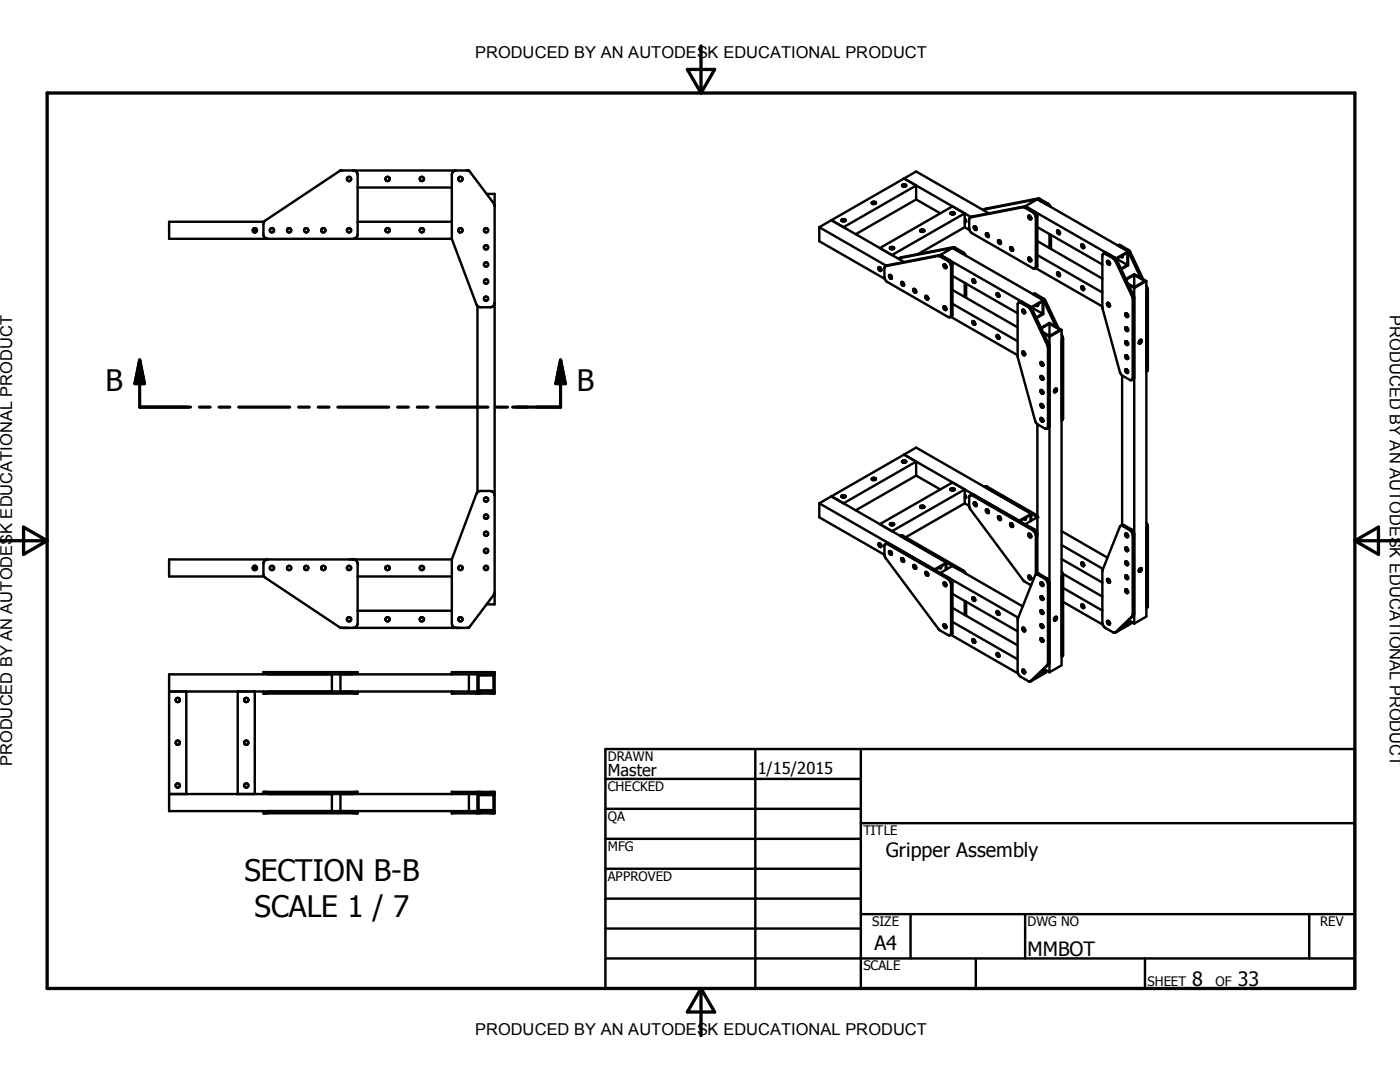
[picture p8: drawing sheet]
<svg xmlns="http://www.w3.org/2000/svg" width="279mm" height="216mm" viewBox="0 0 279 216" stroke-linecap="round" stroke-linejoin="round" font-family="sans-serif">
<g fill="none" stroke="#000" stroke-width=".48">
<path d="M67.9 34h25.7v.1M67.9 34h.1M68 34l-15.2 10.1-.2 .6v2.3l.3 .5 .5 .2M70.7 34l.5 .3 .2 .6v11.9l-.4 .7-.5 .2M71.4 37.4h18.8M90.8 34l-.5 .3-.1 .6v12.8M93.4 34l.4 .3 4.7 6.3 .2 .5M97.1 38.7h1.6v81.9h-1.6M180 36.9a.44 .44 0 0 1 .5-.2 .44 .44 0 0 1 .3 .4l-.6 .1zM180 37.1l.3-.2 .5 .2M180.4 35.6l2.4-1.4 14.5 8.4M180.4 35.6l13.4 7.7"/>
<path d="M180.4 35.6l-14.5 8.3M180.4 35.6l2.4 1.4M180.6 36.9v.3M182.8 37v2.8M182.8 39.8l4.9 2.8M182.8 39.8l-12 6.9M182.8 37l-14.5 8.3-2.4-1.4M207 39.8l-10.7 2.1M207.2 39.9l1.6 .9M50.6 45.6v.7M50.8 45.5a.43 .43 0 0 0-.4 .5 .43 .43 0 0 0 .4 .4M50.8 45.5a.43 .43 0 0 1 .5 .5 .43 .43 0 0 1-.5 .4"/>
<path d="M50.8 45.5v.9M52.7 44.2h-18.9v3.5h56.4M71.4 44.2h18.8M90.2 47.7l5.1 13.4M163.5 45.3v2.8l13.1 7.5M163.5 45.3l13.4 7.7M165.9 43.9l14.5 8.4M165.9 43.9l-2.4 1.4M168 43.8a.43 .43 0 0 1 .4-.1 .43 .43 0 0 1 .3 .3 .42 .42 0 0 1-.4 .2 .42 .42 0 0 1-.3-.4zM168 44l.3-.1 .4 .1M174 40.6l.3-.2 .5 .2M174 40.4a.43 .43 0 0 1 .5-.2 .43 .43 0 0 1 .3 .4 .43 .43 0 0 1-.5 .1 .43 .43 0 0 1-.3-.3z"/>
<path d="M175.5 53.3l.1 .5 .3 .2M175.5 53.3l.3 .2 .1 .5M175.5 53.3a.41 .41 0 0 0-.1 .5 .41 .41 0 0 0 .5 .2M175.6 49.5l14.5-8.3 2.4 1.4-14.5 8.3zM176.6 53.2l10.7-2.1 2 1.1 .3 .3 .2 .6-.1 10.1-.1 .1-.4-.1-12.2-7-.4-.6-.1-.4zM176.7 53.1l.4-.2 10.4-2 2.1 1.1 .5 .8v10l-.5 .5M177.4 54.9a.41 .41 0 0 1 .5 .2 .41 .41 0 0 1-.1 .5l-.4-.3zM177.6 49.6l.1-.3h.4l.3 .2v.1M177.6 49.6l.3 .2 .5-.2M177.6 49.6l.3-.1 .5 .1M177.7 54.9l.3 .5M179.4 51.6h-.1"/>
<path d="M179.9 56.3a.41 .41 0 0 1 .4 .2 .41 .41 0 0 1-.1 .5l-.3-.3zM180.1 56.3l.3 .5M182.3 57.7a.41 .41 0 0 1 .5 .2 .41 .41 0 0 1-.1 .5l-.4-.3zM182.6 57.7l.2 .5M183.7 46.1l.3-.1 .5 .1M183.7 45.9a.44 .44 0 0 1 .4-.1 .44 .44 0 0 1 .3 .3 .42 .42 0 0 1-.4 .2 .42 .42 0 0 1-.3-.4zM184.7 59.1a.41 .41 0 0 1 .5 .2 .41 .41 0 0 1-.1 .5l-.4-.4zM185 59.1l.3 .5M187.7 50.9l2.4-1.4 18.1 10.4M187.7 50.9l18.1 10.4M187.7 50.9h.1M188.4 52.8a.43 .43 0 0 1 .4 .2 .43 .43 0 0 1-.1 .5 .52 .52 0 0 1-.3-.7z"/>
<path d="M188.6 52.8l.3 .5M189.7 42.4a.45 .45 0 0 1 .5-.1 .45 .45 0 0 1 .3 .4 .45 .45 0 0 1-.5 .1 .45 .45 0 0 1-.3-.4zM189.7 42.7l.3-.2 .5 .2M190.1 49.5l-10.7 2.1M190.1 57.9l13 7.4M190.1 55l13 7.5M190.2 42.5v.3M190.3 49.6l1.6 .9M192.5 42.6v2.7M192.5 56.4v2.8M192.5 43.6l.3 .3v.4M192.5 44.1l.3 .1"/>
<path d="M192.5 45.3l1 .6M192.5 45.3l-9.3 5.4M192.7 51l-.5-.7-2-1-10.4 2.1-.4 .2M192.8 44.3h-.3M192.8 56.6v2.8M193.5 43.5l10.8-2.2 1.8 1 .5 .6 .1 .5v9.8l-.1 .3h-.5l-12.2-7-.4-.5-.1-.5zM193.6 43.4l.4-.2 10.5-2 2 1.1 .4 .4 .1 .5v9.8l-.1 .3-.4 .3M194.1 55.7a.4 .4 0 0 1 .5 .3 .4 .4 0 0 1-.2 .5l-.3-.3zM194.2 55.7l.1 .5 .3 .2M194.4 45.2a.41 .41 0 0 1 .4 .2 .41 .41 0 0 1-.1 .5l-.3-.4zM194.6 45.2l.3 .5M196.3 41.9h-.1"/>
<path d="M196.8 46.6h.4l.1 .6a.49 .49 0 0 1-.5-.6zM197.1 46.6l.3 .5M199 58.5l.3 .1 .1 .6M199 58.5a.41 .41 0 0 0 0 .5 .41 .41 0 0 0 .4 .2M199 58.5l.1 .4 .3 .3M199.2 48a.41 .41 0 0 1 .5 .2 .41 .41 0 0 1-.1 .5l-.4-.4zM199.5 48l.3 .5M201.6 49.4a.42 .42 0 0 1 .5 .2 .42 .42 0 0 1-.1 .5l-.4-.4zM201.9 49.4l.3 .5M204.6 41.2h.1M204.6 41.2l18.1 10.4M204.6 41.2l2.4-1.4 18.1 10.4"/>
<path d="M205.2 43.1a.41 .41 0 0 1 .5 .2 .41 .41 0 0 1-.1 .5l-.4-.4zM205.2 51.5a.4 .4 0 0 1 .5 .2 .4 .4 0 0 1-.1 .5l-.4-.4zM205.5 43.1l.3 .5M205.5 51.4l.3 .5M206.2 58.7l.2-.1 .3 .1 1.8 1.1 2.8 5.7M206.4 58.8l1.5 .9M206.7 53.5l13.3 7.7M207 45.3l13 7.5M207 48.1l13 7.5M207 50.9l13 7.5M208.2 59.9v2.8l-1.3 .8M208.2 60l2.5 5.2"/>
<path d="M208.2 59.9l-2.4 1.4M209.4 46.7v2.8M209.7 41.3l-.4-.6-2.1-1.1-10.5 2-.4 .2M209.8 46.9v2.8M211 46a.4 .4 0 0 1 .5 .2 .4 .4 0 0 1-.2 .5l-.3-.2zM211 54.4a.44 .44 0 0 1 .5 .2 .44 .44 0 0 1-.1 .5 .53 .53 0 0 1-.4-.7zM211.1 46v.3l.4 .4M211.1 54.3v.4l.4 .3M215.9 57.1a.4 .4 0 0 1 .4 .3 .4 .4 0 0 1-.2 .5l-.2-.3zM215.9 48.7a.42 .42 0 0 0 0 .6 .42 .42 0 0 0 .5 .1M215.9 48.7l.3 .2 .2 .5M216 48.7l.1 .5 .3 .2"/>
<path d="M216 57.1l.1 .5 .3 .2M220.2 50.7l.3-.1 1.6 1 .4 .3 3.6 7.6v15.9l-.3 .5-1.8-.9-.5-.8-3.4-12.6-.1-10.5zM220.2 50.6l.4-.2 .3 .1 1.5 .9 .4 .4 3.6 7.7M221 52a.45 .45 0 0 1 .5 .3 .45 .45 0 0 1-.2 .5 .56 .56 0 0 1-.3-.8zM221.2 52.1l.3 .5M222.7 51.6v.1M222.9 51.6v.3M222.9 51.7l2.1 1.2M222.9 51.6l2.1-1.2v2.5M223.1 49l.2-.1h.3l1.7 1 .2 .3 2.7 5.5M223.3 49.1l1.6 .9M223.8 51.1l.3 .2"/>
<path d="M224.1 51l-.1 .3-.3-.1M224.7 55.7l1.7-1 2.4 1.4M225 52.9l-1.3 .7M225.1 56.6l1.3 .7M225.1 50.3l2.5 5.1M225.1 50.2v2.8l-1.3 .7M225.1 50.2l-2.4 1.4M225.2 56.8l1.2 .7M226.4 54.9v2.4M226.4 57.5v66.9M226.4 54.9l-1.7 .9M226.4 54.9l2.1 1.2-2.1 1.2"/>
<path d="M228.8 56.1v66.9l-2.4 1.4M228.8 56.1l-2.4 1.4M228.8 57l.3 .9v15.8l-.3 .5M95.3 61.1v37.1M98.7 60.4l-.2 .6-.4 .3h-2.2l-.6-.2M188.4 61.1a.44 .44 0 0 1 .4 .3 .44 .44 0 0 1-.1 .5 .55 .55 0 0 1-.3-.8zM188.6 61.2l.3 .5M189.8 63.2l13.3 7.7M190.1 60.6l13 7.5M194.1 64.1a.44 .44 0 0 1 .5 .2 .44 .44 0 0 1-.1 .5 .53 .53 0 0 1-.4-.7zM194.2 64.1v.3l.4 .4M198.9 66.9a.4 .4 0 0 1 .5 .2 .4 .4 0 0 1-.2 .5l-.3-.3z"/>
<path d="M199 66.8l.1 .5 .3 .2M203.2 60.4h.5l1.9 1.3 3.5 7.3v16.1l-.2 .5h-.2l-1.6-.9-.4-.6-3.6-12.7v-10.6zM203.3 60.4l.4-.2h.3l1.9 1.3 3.5 7.7M204.1 61.8a.41 .41 0 0 1 .4 .3 .41 .41 0 0 1-.1 .5l-.3-.3zM204.1 70.2a.41 .41 0 0 1 .4 .2 .41 .41 0 0 1-.1 .5l-.3-.2zM204.3 61.8l.3 .5M204.3 70.2l.3 .5M205.8 61.3v.1M206 61.4l2.1 1.2M206 61.4l2.1-1.2v2.4M206 61.4v.2M206.8 60.9l.3 .2 .1-.1"/>
<path d="M206.9 60.8l.3 .2M207.2 60.7v.3M207.7 72.3a.49 .49 0 0 1 .5 .6 .46 .46 0 0 1-.5-.1 .46 .46 0 0 1 0-.5zM207.7 75.1a.4 .4 0 0 1 .4 .2 .4 .4 0 0 1-.1 .5l-.3-.4zM207.7 77.9a.41 .41 0 0 1 .4 .2 .41 .41 0 0 1-.1 .5l-.3-.4zM207.8 65.4l1.6-1 2.5 1.4M207.9 75l.3 .6M207.9 77.8l.3 .6M207.9 72.3l.3 .5M208.1 62.6l-1.3 .7M208.2 66.3l1.2 .7M208.3 66.6l1.1 .6"/>
<path d="M209.4 64.6v2.4M209.4 67.2v66.9M209.4 64.6l-1.6 .9M209.4 64.6l2.2 1.2-2.2 1.2M210.5 77.7l.2-.2a.37 .37 0 0 1 .2 .5 .37 .37 0 0 1-.5 .2zM210.8 77.5l-.1 .4-.3 .3M211.9 65.8v67l-2.5 1.3M211.9 65.8l-2.5 1.4M211.9 66.7l.3 .9v15.8l-.3 .5M221 60.4a.43 .43 0 0 1 .4 .3 .43 .43 0 0 1-.1 .5 .52 .52 0 0 1-.3-.8zM221.2 60.4l.3 .6M223.9 74.9v29.8"/>
<path d="M224.6 70.9l.4 .1 .1 .5a.37 .37 0 0 1-.4 0 .37 .37 0 0 1-.1-.5zM224.6 62.6a.42 .42 0 0 1 .5 .2 .42 .42 0 0 1-.1 .5l-.4-.4zM224.6 65.3l.4 .1 .1 .5a.4 .4 0 0 1-.5 0 .4 .4 0 0 1 0-.6zM224.6 68.1l.4 .1 .1 .5a.34 .34 0 0 1-.4 .1 .34 .34 0 0 1-.1-.4zM224.6 73.7a.41 .41 0 0 1 .5 .2 .41 .41 0 0 1-.1 .5l-.4-.3zM224.9 62.5l.2 .6M224.9 65.3l.2 .6M224.9 68.1l.2 .5M224.9 70.9l.2 .5M224.9 73.7l.2 .5M226.4 75.3l-.1 .3-.4 .2M227.5 67.9l.3-.1 .1 .3-.5 .5-.1-.1v-.3z"/>
<path d="M227.7 67.8v.3l-.4 .4M98.7 98.8l-.2-.5-.4-.3h-2.2l-.4 .1-.3 .3-5 13.2M167.9 99.1l.1-.2 .5-.1 .2 .1v.2M167.9 99.1l.3 .2 .5-.2M168 99.1l.3-.1 .4 .1M174 95.7l.3-.2 .5 .2M174 95.5a.43 .43 0 0 1 .5-.2 .43 .43 0 0 1 .3 .4 .43 .43 0 0 1-.5 .1 .43 .43 0 0 1-.3-.3zM180 92a.44 .44 0 0 1 .5-.2 .44 .44 0 0 1 .3 .4 .45 .45 0 0 1-.4 .2 .45 .45 0 0 1-.4-.4zM180 92.2l.3-.2 .5 .2M180.4 90.7l23 13.2 2.4-1.4v1.4M180.4 90.7l2.4-1.4 24.2 13.9-2.4 1.4M180.4 90.7l-16.9 9.7"/>
<path d="M180.4 90.7l2.4 1.4M180.6 92v.3M182.8 92.1v2.8M182.8 92.1l-14.5 8.3-2.4-1.4 25.4 14.6M182.8 94.9l4.9 2.8M182.8 94.9l-12 6.9M189.7 97.7l.3-.1 .5 .1M189.7 97.5a.45 .45 0 0 1 .5-.1 .45 .45 0 0 1 .3 .4 .45 .45 0 0 1-.5 .1 .45 .45 0 0 1-.3-.4zM190.1 96.3l-14.5 8.3 2.4 1.4 14.5-8.3v2.7M190.2 97.6v.3M192.5 98.7a.41 .41 0 0 1 .3 .3 .41 .41 0 0 1-.2 .4h-.1M192.5 99.2l.3 .1"/>
<path d="M193.6 98.8l.6-.2 12.2 7 .5 .6 .1 .5M196.5 97.2l.6-.1 9.9 5.8M207 84.6v29.9M207.7 83.4a.4 .4 0 0 1 .4 .3 .4 .4 0 0 1-.1 .5l-.3-.4zM207.7 80.7a.45 .45 0 0 1 .4 .2 .45 .45 0 0 1 0 .5 .55 .55 0 0 1-.4-.7zM207.9 80.6l.3 .6M207.9 83.4l.3 .6M209.4 85l-.1 .3-.3 .3M50.6 113v.7M50.8 112.9a.43 .43 0 0 0-.4 .4 .43 .43 0 0 0 .4 .5M50.8 112.9a.43 .43 0 0 1 .5 .4 .43 .43 0 0 1-.5 .5M50.8 112.9v.9"/>
<path d="M53.4 111.6l-.5 .2-.3 .5v2.3l.2 .6 14.9 9.9 .5 .2M70.5 111.6l.5 .2 .4 .7v11.9l-.2 .6-.7 .3M71.4 115h18.8M90.2 111.6v12.8l.1 .6 .7 .3M90.2 111.6h-56.4v3.4h18.9M98.7 118.2l-.2 .5-4.7 6.2-.6 .4M163.5 100.4l26.3 15.2 .3 .6v10.1l-.5 .4M163.5 100.4v2.8l13 7.5M175.5 108.4l.1 .5 .3 .2M175.5 108.4l.3 .2 .1 .5M175.5 108.4a.41 .41 0 0 0-.1 .5 .41 .41 0 0 0 .5 .2M176.6 108.6h.5l12.1 6.9 .4 .4 .2 .7v9.8l-.1 .3h-.5l-1.9-1.1-10.6-14.4-.2-.5v-1.8z"/>
<path d="M177.4 108.4h-.3l-.4 .2M177.4 110a.42 .42 0 0 1 .5 .2 .42 .42 0 0 1-.1 .5l-.4-.3zM177.6 104.7l.1-.3h.4l.3 .1v.2M177.6 104.7l.5 .1 .3-.1M177.6 104.7l.3-.2 .5 .2M177.7 110l.3 .5M179.6 106.9h.5l12.3 7 .3 .5M179.9 111.4a.41 .41 0 0 1 .4 .2 .41 .41 0 0 1-.1 .5l-.3-.3zM180.1 111.4l.3 .5M182.3 112.8a.41 .41 0 0 1 .5 .2 .41 .41 0 0 1-.1 .5l-.3-.2zM182.6 112.8l.2 .5M183.7 101.2l.3-.1 .5 .1"/>
<path d="M183.8 100.9a.36 .36 0 0 1 .4-.1 .36 .36 0 0 1 .2 .5 .36 .36 0 0 1-.5 .1 .36 .36 0 0 1-.1-.5zM184.7 114.2a.43 .43 0 0 1 .5 .2 .43 .43 0 0 1-.1 .5l-.4-.4zM185 114.2l.3 .5M186.5 113.6l2.4-1.4v1.4M186.6 113.7l2.1-1.2v1.2M187.4 113.3l.4 .1M187.5 113.2l.3 .1M187.7 114.3l2.4-1.4 14 8.1M187.8 113.1v.3M188.4 116.2a.45 .45 0 0 1 .4 .3 .45 .45 0 0 1-.1 .5 .56 .56 0 0 1-.3-.8zM188.6 116.2l.3 .6M188.9 115l14.3 8.3"/>
<path d="M190.1 118.5l13 7.5M192.5 119.9v2.8M192.5 100.4l.9 .6M192.5 100.4l-11.7 6.8M194.1 119.2a.44 .44 0 0 1 .5 .2 .44 .44 0 0 1-.1 .5 .53 .53 0 0 1-.4-.7zM194.2 119.1v.4l.4 .4M194.4 100.3a.41 .41 0 0 1 .4 .2 .41 .41 0 0 1-.1 .5l-.3-.4zM194.6 100.3l.3 .5M196.8 101.7h.4l.1 .5a.37 .37 0 0 1-.4 .1 .37 .37 0 0 1-.1-.5zM197.1 101.7l.3 .5M199.2 103.1a.41 .41 0 0 1 .5 .2 .41 .41 0 0 1-.1 .5l-.3-.2zM199.5 103l.3 .6"/>
<path d="M201.6 104.4a.41 .41 0 0 1 .5 .3 .41 .41 0 0 1-.1 .5l-.4-.4zM201.9 104.4l.3 .5M203.5 104l2.2-1.2v1.2M204.5 103.5l.2 .1M204.7 103.3v.4l-.4-.1M205.2 106.5a.42 .42 0 0 1 .5 .2 .42 .42 0 0 1-.1 .6l-.4-.4zM205.2 114.9a.41 .41 0 0 1 .5 .2 .41 .41 0 0 1-.1 .5l-.4-.3zM205.5 114.9l.3 .5M205.5 106.5l.3 .5M205.8 105.3l1.2 .7M206.7 114.6l-3.6 9.1v10.4l.2 .6 .4 .3 1.6 1h.3M206.7 114.6h.3l1.5 .9 .5 .5 .1 .6v15.7l-.1 .4-3.4 3.3"/>
<path d="M206.7 114.6l.6-.1 1.7 .9 .3 .5 .1 .5M206.7 114.6v-7.7l-.3-.9-12.4-7.1h-.5l-.1 .3v1.7l.2 .6 10.6 14.2 1.6 1.1M207.7 116.2a.4 .4 0 0 1 .4 .2 .4 .4 0 0 1-.1 .5l-.3-.3zM207.7 119a.4 .4 0 0 1 .5 .2 .4 .4 0 0 1-.2 .5l-.3-.2zM207.9 119l.3 .5M207.9 116.2l.3 .5M211.9 114l.2 .5M211.9 106l9.1 5.3M211.9 108.8l8.2 4.7M211.9 111.6l8.1 4.6M212.1 114.5l.1 16.1-.3 .5M212.1 114.5l7.9 4.5"/>
<path d="M212.2 117.3l7.8 4.5M215.9 112.2a.4 .4 0 0 1 .4 .3 .4 .4 0 0 1-.2 .5l-.2-.3zM216 112.2l.1 .5 .3 .2M221 115.5a.43 .43 0 0 1 .5 .3 .43 .43 0 0 1-.2 .5 .52 .52 0 0 1-.3-.8zM221.2 115.5l.3 .6M223.6 105l.3-.1 1.7 1 .3 .4 .2 .5v16l-3.7 3.5-1.8-1-.4-.4-.2-.5v-10.5zM223.9 104.7h.4l1.5 .9 .3 .4 .3 .7M223.9 104.7l-.3 .2M224.6 106.5a.41 .41 0 0 1 .5 .2 .41 .41 0 0 1-.1 .5l-.4-.3zM224.6 109.3a.41 .41 0 0 1 .5 .2 .41 .41 0 0 1-.1 .5l-.3-.2zM224.6 112.1a.41 .41 0 0 1 .5 .2 .41 .41 0 0 1-.1 .5l-.4-.4zM224.6 114.9a.41 .41 0 0 1 .5 .2 .41 .41 0 0 1-.1 .5l-.4-.4z"/>
<path d="M224.6 117.6a.42 .42 0 0 1 .5 .2 .42 .42 0 0 1-.1 .6l-.4-.4zM224.9 114.8l.2 .6M224.9 106.5l.2 .5M224.9 109.3l.2 .5M224.9 112.1l.2 .5M224.9 117.6l.2 .6M227.3 113.9l.1 .1M227.3 113.7l.2 .2M227.5 113.4h.3l.1 .3-.5 .4-.1-.3zM227.5 113.9l-.2 .1M227.5 113.4l.2 .3M227.7 113.7l-.2 .2"/>
<path d="M227.7 113.3v.4M228.8 104.3l.3 .8v15.8l-.3 .5M33.8 138h64.9M37.2 138v20.4M47.4 138v20.4M50.8 138v20.4M52.6 134.6v-.5h18.8v.5M52.6 138v.4h18.8v-.4M66.2 134.6v3.4M67.9 134.6v3.4M71.4 121.9h18.8M90.2 134.6v-.5h8.5v4.3h-8.5v-.4"/>
<path d="M93.6 125.2v.1l-25.7-.1M93.6 134.6v3.4M95.3 134.6v3.4M95.5 134.8h3v3h-3zM98.7 134.6h-64.9v27.2h64.9M188.4 124.6a.43 .43 0 0 1 .4 .2 .43 .43 0 0 1-.1 .5 .52 .52 0 0 1-.3-.7zM188.6 124.6l.3 .5M189.8 126.7l13.4 7.7M190.1 121.3l13 7.5M190.1 124.1l13 7.5M192.8 120.1v2.8M194.1 127.5a.4 .4 0 0 1 .5 .3 .4 .4 0 0 1-.2 .5l-.3-.4z"/>
<path d="M194.2 127.5l.1 .5 .3 .2M198.9 122a.4 .4 0 0 1 .5 .2 .4 .4 0 0 1-.2 .5l-.3-.3zM198.9 130.3a.44 .44 0 0 1 .5 .3 .44 .44 0 0 1-.1 .5 .53 .53 0 0 1-.4-.8zM199 121.9l.1 .5 .3 .2M199 130.3l.1 .4 .3 .3M204.1 125.3h.3l.2 .5a.39 .39 0 0 1-.5 0 .39 .39 0 0 1 0-.5zM204.1 133.7h.3l.2 .5a.37 .37 0 0 1-.5 0 .37 .37 0 0 1-.1-.4zM204.3 125.3l.3 .5M204.3 133.6l.3 .6M205.8 135.9h.1M205.8 135.8v.1M207.6 134.2l.5 .2"/>
<path d="M207.7 121.8a.4 .4 0 0 1 .4 .2 .4 .4 0 0 1-.1 .5l-.3-.4zM207.7 124.6a.42 .42 0 0 1 .4 .2 .42 .42 0 0 1-.1 .5l-.3-.4zM207.7 127.4a.49 .49 0 0 1 .5 .6 .46 .46 0 0 1-.5-.1 .46 .46 0 0 1 0-.5zM207.9 124.6l.3 .5M207.9 127.3l.3 .6M207.9 121.8l.3 .5M208.1 133.7v.7M208.1 134.4l-1.8 1.1M208.2 133.6v.9l-2.4 1.4M208.3 133.5l1.1 .6M208.9 133.8l-.7 .6M209 133.9l-.6 .5"/>
<path d="M209.4 132.2l-.1 .3-3.7 3.5M210.3 123.7h.1M210.4 123.4l.2 .3M210.5 123.7l-.1 .1M210.5 123.2l.2-.1a.37 .37 0 0 1 .2 .5 .37 .37 0 0 1-.5 .1zM210.6 123.2l.1 .2M210.8 123.1l-.1 .3-.2 .3M212.2 120.1l7.9 4.6M215.9 120.6a.44 .44 0 0 1 .4 .3 .44 .44 0 0 1-.1 .5 .53 .53 0 0 1-.3-.8zM216 120.6v.3l.4 .4M221 123.9a.4 .4 0 0 1 .5 .2 .4 .4 0 0 1-.2 .6l-.3-.3zM221.2 123.9l.3 .5"/>
<path d="M222.7 126.2h.1M222.7 126.1v.1M224.5 124.4l.5 .3M225 124v.7M225 124.7l-1.8 1M225.1 123.8v1l-2.4 1.4M225.2 123.8l1.2 .6M225.8 124.1l-.7 .6M225.9 124.2l-.6 .5M226.4 122.4l-.2 .4-3.7 3.4M33.8 158.4h64.9M52.6 158.4v-.4h18.8v.4"/>
<path d="M66.2 158.4v3.4M67.9 158.4v3.4M90.2 158.4v-.4h8.5v4.3h-8.5v-.5M93.6 158.4v3.4M95.3 158.4v3.4M95.5 158.6h3v3h-3zM120.8 155.4h51M120.8 149.5h149.6v47.7h-149.6zM150.7 149.5v47.7M171.8 149.5v47.7M52.6 161.8v.5h18.8v-.5M120.8 161.4h51"/>
<path d="M120.8 167.4h51M120.8 173.3h51M120.8 179.3h51M171.8 164.3h98.6M120.8 185.3h51M120.8 191.2h149.6M171.8 182.4h98.6M181.7 182.4v8.8M194.7 191.2v6M204.6 182.4v8.8M228.5 191.2v6M261.3 182.4v8.8"/>
<circle cx="69.7" cy="35.7" r=".43"/>
<circle cx="77.4" cy="35.7" r=".42"/>
<circle cx="84.2" cy="35.7" r=".43"/>
<circle cx="91.9" cy="35.7" r=".43"/>
<circle cx="54.3" cy="46" r=".43"/>
<circle cx="57.7" cy="45.9" r=".44"/>
<circle cx="61.1" cy="46" r=".43"/>
<circle cx="64.5" cy="45.9" r=".44"/>
<circle cx="69.7" cy="46" r=".43"/>
<circle cx="77.4" cy="45.9" r=".42"/>
<circle cx="84.2" cy="45.9" r=".43"/>
<circle cx="91.9" cy="46" r=".43"/>
<circle cx="97" cy="52.8" r=".42"/>
<circle cx="97" cy="46" r=".43"/>
<circle cx="97" cy="56.2" r=".43"/>
<circle cx="97" cy="49.4" r=".43"/>
<circle cx="97" cy="59.6" r=".42"/>
<circle cx="97" cy="99.7" r=".42"/>
<circle cx="54.3" cy="113.3" r=".44"/>
<circle cx="57.7" cy="113.3" r=".43"/>
<circle cx="61.1" cy="113.3" r=".43"/>
<circle cx="64.5" cy="113.3" r=".44"/>
<circle cx="69.7" cy="113.3" r=".43"/>
<circle cx="77.4" cy="113.3" r=".43"/>
<circle cx="84.2" cy="113.3" r=".43"/>
<circle cx="91.9" cy="113.3" r=".43"/>
<circle cx="97" cy="103.1" r=".43"/>
<circle cx="97" cy="113.3" r=".43"/>
<circle cx="97" cy="106.5" r=".43"/>
<circle cx="97" cy="109.9" r=".43"/>
<circle cx="35.5" cy="139.7" r=".42"/>
<circle cx="49.1" cy="139.7" r=".43"/>
<circle cx="69.7" cy="123.6" r=".43"/>
<circle cx="77.4" cy="123.6" r=".43"/>
<circle cx="84.2" cy="123.6" r=".43"/>
<circle cx="91.9" cy="123.6" r=".43"/>
<circle cx="35.5" cy="148.2" r=".42"/>
<circle cx="35.5" cy="156.7" r=".43"/>
<circle cx="49.1" cy="148.2" r=".43"/>
<circle cx="49.1" cy="156.7" r=".43"/>
</g>
<g fill="#000">
<circle cx="207" cy="103.2" r=".24"/>
<circle cx="52.6" cy="134.1" r=".24"/>
<circle cx="52.6" cy="138.4" r=".24"/>
<circle cx="90.2" cy="134.1" r=".24"/>
<circle cx="90.2" cy="138.4" r=".24"/>
<circle cx="52.6" cy="158" r=".24"/>
<circle cx="90.2" cy="158" r=".24"/>
<circle cx="52.6" cy="162.3" r=".24"/>
<circle cx="90.2" cy="162.3" r=".24"/>
</g>
<g fill="none" stroke="#000" stroke-width=".33">
<path d="M207.2 39.6l-.3 .2M207.5 39.7l-.3 .2M177.1 52.9l-.3 .2M179.8 51.4l-.3 .1M187.5 50.9l-.3 .2M187.9 51l-.3 .2M189.5 51.9l-.3 .2M190.1 53l-.3 .1M190.2 49.3l-.2 .2M190.6 49.4l-.3 .2M192.2 50.3l-.3 .2M194 43.2l-.3 .2"/>
<path d="M196.7 41.6l-.3 .2M204.5 41.2l-.3 .2M204.8 41.3l-.3 .1M206.4 42.2l-.3 .1M206.7 58.7l-.3 .1M207 43.2l-.3 .2M207 53l-.3 .2M208.2 59.6l-.3 .1M209.1 40.6l-.3 .2M220.9 50.5l-.3 .2M222.4 51.4l-.3 .2M222.9 51.9l-.3 .2"/>
<path d="M223.6 48.9l-.3 .2M225.1 49.8l-.2 .2M225.6 50.4l-.3 .1M226.2 59l-.3 .2M226.4 59.5l-.3 .1M229 57.4l-.2 .1M229.1 57.9l-.3 .2M190.1 62.7l-.3 .2M204 60.2l-.3 .2M205.5 61.1l-.3 .2M206 61.7l-.3 .1M208.7 60.1l-.3 .2"/>
<path d="M209.3 68.7l-.3 .2M209.4 69.2l-.3 .2M212 67.1l-.1 .1M212.2 67.6l-.3 .2M226.4 75.3l-.3 .1M229.1 73.7l-.3 .2M194.3 98.7l-.3 .2M197.1 97.1l-.3 .2M209.4 85l-.3 .1M212.2 83.4l-.3 .2M177.4 108.4l-.3 .2M180.1 106.9l-.3 .1"/>
<path d="M189.5 115.4l-.3 .1M190.1 116.4l-.3 .2M192.2 113.8l-.3 .2M206.4 105.6l-.3 .2M207 106.7l-.3 .2M207.4 114.5l-.3 .2M208.8 115.3l-.3 .2M209.4 116.4l-.3 .2M212.2 114.8l-.3 .2M224.4 104.8l-.4 .2M225.8 105.6l-.4 .2M226.4 106.7l-.3 .1"/>
<path d="M229.1 105.1l-.3 .2M190.1 126.2l-.3 .2M206 135.7l-.3 .2M208.7 134.2l-.3 .2M209.3 132.5l-.3 .2M209.4 132.2l-.3 .1M212 130.9l-.1 .2M212.2 130.6l-.3 .2M222.9 126l-.3 .2M225.6 124.4l-.3 .2M226.2 122.8l-.3 .2M226.4 122.4l-.3 .2"/>
<path d="M229 121.2l-.2 .2M229.1 120.9l-.3 .2"/>
</g>
<path d="M9.4 18.6h261v178.6h-261zM137.2 13.9h5.4l-2.7 4.7zM139.9 9.2v9.4M0 107.9h9.4M4.7 105.2l4.7 2.7-4.7 2.7zM270.4 107.9h9M270.4 107.9l4.7-2.7v5.4zM139.9 197.2v9.4M139.9 197.2l2.7 4.7h-5.4z" fill="none" stroke="#000" stroke-width=".66"/>
<g fill="none" stroke="#000" stroke-width=".64">
<path d="M27.9 71.8v9.4h10.1M27.9 71.8l.9 4.7h-1.9zM111.9 71.8v9.4h-9.6M111.9 71.8l.9 4.7h-1.9zM39.8 81.2h2.1M43.7 81.2h2.2M47.6 81.2h10.2M59.6 81.2h2.1M63.5 81.2h2.1M67.4 81.2h10.2M79.4 81.2h2.1M83.3 81.2h2.1"/>
<path d="M87.2 81.2h10.2M99.1 81.2h2.2"/>
</g>
<path d="M27.9 71.8l.9 4.7h-1.9zM111.9 71.8l.9 4.7h-1.9z" fill="#000" stroke="#000" stroke-width=".64"/>
<path d="M95.5 135.9l-.2 .2M96.8 134.6l-.2 .2M97.9 137.8l-.2 .2M98.7 136.9l-.2 .2M97.7 158.4l.2 .2M98.5 159.3l.2 .2M95.3 160.3l.2 .2M96.6 161.6l.2 .2" fill="none" stroke="#000" stroke-width=".2"/>
<g font-size="5.9">
<text x="21.1" y="78">B</text>
<text x="115.1" y="78">B</text>
<text x="48.8" y="175.9">SECTION B-B</text>
<text x="50.8" y="182.9">SCALE 1 / 7</text>
</g>
<g font-size="3.9">
<text x="176.8" y="171">Gripper Assembly</text>
<text x="174.5" y="189.5">A4</text>
<text x="205.1" y="190.8">MMBOT</text>
<text x="237.9" y="196.7">8</text>
<text x="247.1" y="196.7">33</text>
</g>
<g font-size="3.3">
<text x="94.8" y="11.6">PRODUCED BY AN AUTODESK EDUCATIONAL PRODUCT</text>
<text x="277.4" y="62.9" transform="rotate(90 277.4 62.9)">PRODUCED BY AN AUTODESK EDUCATIONAL PRODUCT</text>
<text x="2.5" y="152.9" transform="rotate(-90 2.5 152.9)">PRODUCED BY AN AUTODESK EDUCATIONAL PRODUCT</text>
<text x="121.3" y="154.9">Master</text>
<text x="151.2" y="154.4">1/15/2015</text>
<text x="94.8" y="206.6">PRODUCED BY AN AUTODESK EDUCATIONAL PRODUCT</text>
</g>
<g font-size="2.6">
<text x="121.3" y="151.8">DRAWN</text>
<text x="121.3" y="157.8">CHECKED</text>
<text x="121.3" y="163.8">QA</text>
<text x="172.3" y="166.6">TITLE</text>
<text x="121.3" y="169.8">MFG</text>
<text x="121.3" y="175.8">APPROVED</text>
<text x="174.1" y="184.8">SIZE</text>
<text x="205.1" y="184.8">DWG NO</text>
<text x="263.5" y="184.8">REV</text>
<text x="172.3" y="193.6">SCALE</text>
<text x="229" y="196.7">SHEET</text>
<text x="242.6" y="196.7">OF</text>
</g>
</svg>
